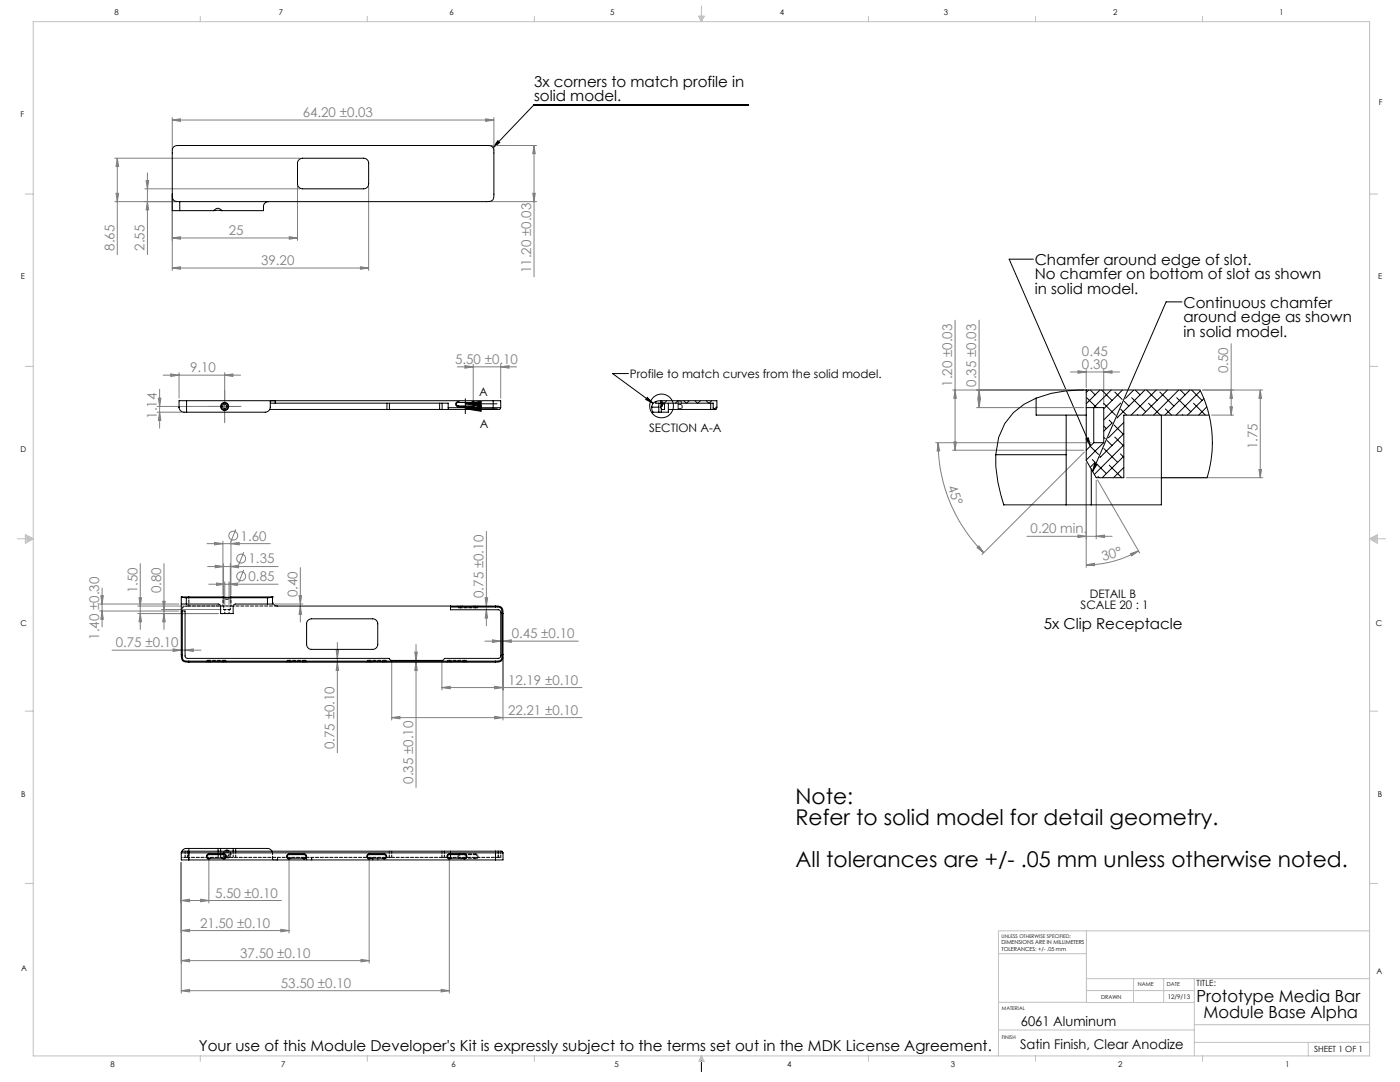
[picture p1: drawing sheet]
<svg xmlns="http://www.w3.org/2000/svg" width="559mm" height="432mm" viewBox="0 0 559 432" stroke-linecap="round" stroke-linejoin="round" font-family="sans-serif">
<g fill="none" stroke="#808080" stroke-width=".4">
<path d="M68.8 47.9l3.2-.5v1zM68.8 46.9v13.1M68.8 47.9h128.3M193.9 47.4l3.2 .5-3.2 .5zM195.2 58.1h19M197.1 46.9v13.1M213.1 58.1l.5 3.2h-.9zM213.1 58.1v52.4M45.8 63.1h73.9M46.3 77.2h1l-.5 3.3zM46.8 63.1l.5 3.4h-1zM46.8 63.1v38.5"/>
<path d="M57.8 75.4h61.9M58.3 72h1l-.5 3.4zM58.8 69v32.6M68.8 78.5v29.5M118.7 74.4v21.6M147.1 74.4v33.6M212.7 77.2h.9l-.5 3.3zM45.8 80.5h24.9M58.8 80.5l.5 3.2h-1zM68.8 95l3.2-.5v1zM68.8 95h49.9M115.5 94.5l3.2 .5-3.2 .5z"/>
<path d="M195.2 80.5h19M68.8 107l3.2-.5v1zM68.8 107h78.3M143.9 106.5l3.2 .5-3.2 .5zM381.2 127.8v51.9M390.8 127.8v34.9M491.4 137.2v28.5M63.2 158.9h1l-.5 3.3zM63.7 155.3v15.6M65.1 149.7h30.9M68.2 149.2l3.3 .5-3.3 .5zM71.5 148.7v10.2"/>
<path d="M89.7 149.7l3.3-.5v1zM89.7 148.7v12.5M182.5 146.4h23.7M185.6 145.9l3.3 .5-3.3 .5zM188.9 145.4v14.9M199.8 146.4l3.4-.5v1zM199.8 145.4v13.5M380.2 155.6h52.4M381.2 155.6l.5 3.4h-1zM390.3 159.3h1l-.5 3.4zM390.8 155.6l.5 3.4h-1zM427.2 148.4h19.7"/>
<path d="M430.2 148l3.4 .4-3.4 .5zM433.6 147.5v7.2M440.5 148.4l3.4-.4v.9zM440.5 147.5v14.1M480 155.6h24M491.4 155.6l.5 3.4h-1zM503 155.6l.5 3.4h-1zM503 155.6v35M62.7 164.5h9.8M62.7 162.2h26M63.7 164.5l.5 3.3h-1zM373.5 176.7h62.1"/>
<path d="M374.4 176.7l.6 3.3h-.9zM374.4 176.7a62.1 62.1 0 0 0 18.2 43.9M380.2 179.7h52.4M380.7 176.4h1l-.5 3.3zM389.8 162.7h42.8M483.6 165.7h8.8M490.9 162.3h1l-.5 3.4zM432.9 180.4l-41 40.9M433.6 184.7v41.7M437.6 191.7v23.4M438.1 191.5l16.8 29.2M449.6 190.6h54.4"/>
<path d="M502.5 187.4h1l-.5 3.2zM82.6 217h25.3M85.7 216.5l3.3 .5-3.3 .5zM89 215.9v21.4M92.2 217l3.3-.5v1zM92.2 215.9v21.4M94.1 211.2l-2 5.1M194.1 212.1v37.6M390 218.5l.7-.7 1.9 2.8zM409.9 214h34M430.2 213.5l3.4 .5-3.4 .5zM437.6 214l3.3-.5v1z"/>
<path d="M454.4 219.9a42 42 0 0 1-20.8 5.5M40.3 237.7h.9l-.5 3.4zM40.7 234.7v15.5M55.5 238.5h1l-.5 3.4zM56 224.9v26.3M64.9 240h1l-.5 3.2zM65.4 224.9v26.3M82.9 226.1h28.1M83.4 233.2h27.6M85.9 225.6l3.3 .5-3.3 .5zM86.4 232.7l3.3 .5-3.3 .4zM89.2 225.1v15.7"/>
<path d="M89.7 232.2v10.1M91.4 233.2l3.3-.5v.9zM91.4 232.2v10.1M91.9 226.1l3.3-.5v1zM91.9 225.1v15.7M97.3 220.4l-2.1 5.1M97.3 227.4l-2.1 5.1M119.4 237.7h1l-.5 3.4zM119.9 226.5v21.7M193.6 238.5h1l-.5 3.4zM433.6 225.4l3.2-.6 .1 1zM451.3 220.9l3.1-1-2.7 1.9z"/>
<path d="M39.8 243.8h31.6M39.8 241.1h31.6M40.7 243.8l.5 3.4h-.9zM44.7 259.5h35.5M55 244.9h32.1M55 241.9h33M56 244.9l.5 3.2h-1zM64.5 243.2h23.7M65.4 244.9l.5 3.2h-1zM69.1 259l3.3 .5-3.3 .5zM73.9 259.5l3.3-.5v1zM109.7 241.1h11.2"/>
<path d="M119.9 241.9l.5 3.2h-1zM134.2 259.5h.9l-.4 3.2zM134.7 256.4v44M166.1 257.2v57.1M193.5 255.9h37.3M194.1 243.3l.5 3.4h-1zM196.6 255.3l3.3 .6-3.3 .5zM200.8 255.9l3.3-.6v1.1zM134.7 264.3l.4 3.2h-.9zM156.4 263.6v23.8M165.6 260.2h.9l-.4 3.4zM166.1 264.3l.4 3.2h-.9z"/>
<path d="M176.4 274.4l3.3-.5v1zM176.4 263.6v11.8M176.4 274.4h55.9M197.4 273.9l3.4 .5-3.4 .5zM200.8 262.3v25.1M156.4 286.4l3.2-.5v1zM156.4 286.4h75.9M197.4 285.9l3.4 .5-3.4 .5zM72.4 359.4l3.3-.6v1.1zM72.4 344.2v52.1M72.4 359.4h40M80.1 358.8l3.3 .6-3.3 .5z"/>
<path d="M83.4 342.8v17.6M115.4 342.8v29.6M147.4 342.8v41.6M179.4 342.8v53.5M72.4 371.4l3.3-.5v1zM72.4 371.4h43M112.1 370.9l3.3 .5-3.3 .5zM72.4 383.4l3.3-.5v1zM72.4 395.4l3.3-.5v1zM72.4 383.4h75M72.4 395.4h107M144.1 382.9l3.3 .5-3.3 .5z"/>
<path d="M176.1 394.9l3.3 .5-3.3 .5z"/>
<circle cx="93.1" cy="213.8" r="1.78"/>
<circle cx="96.3" cy="230" r="1.77"/>
<circle cx="96.3" cy="222.9" r="1.77"/>
</g>
<g fill="none" stroke="#000" stroke-width=".4">
<path d="M198.7 56.2l.8 .7-2.7 2zM298.7 41.8h-85.6l-16.3 17.1M412.5 103.4h-9.7l32.5 74.6M471.8 120.5h-6.3l-29.4 67.6M250.9 149.1h-6.4l16.2 11.9M258.3 158.6l2.4 2.4-3-1.6zM185.7 161.1h12.7M185.7 163.1h12.7M185.7 161.1l6.4-1v2.1zM185.7 163.1l6.4-1v2zM433.5 175.2l.9-.5 .9 3.3zM437 184.9l.9 .4-1.8 2.8z"/>
<path d="M280 421.4v6.3"/>
<circle cx="264" cy="162" r="4.7"/>
</g>
<path d="M185.7 159.1v6" fill="none" stroke="#000" stroke-width=".4" stroke-dasharray="6.3 1.3 1.3 1.3 1.3 1.3"/>
<path d="M89.7 157.2v-1.5M84.7 162.2h-1.5M89.7 167.2v1.5M94.7 162.2h1.5" fill="none" stroke="#808000" stroke-width=".4" stroke-dasharray="15.2 1.3 1.3 1.3"/>
<path d="M89.7 157.2v10M84.7 162.2h10" fill="none" stroke="#808000" stroke-width=".4"/>
<g fill="none" stroke="#c0c0c0" stroke-width=".4">
<path d="M13.3 8.6h533.4v412.8h-533.4zM79.9 6.5v2.1M146.6 6.5v2.1M213.3 6.5v2.1M278.9 6.5h2.2l-1.1 2.1zM279.1 6.5l.9 2.1M279.6 6.5l.4 2.1M280 2.4v6.2M280.3 6.5l-.3 2.1M280.6 6.5l-.6 2.1M346.6 6.5v2.1M413.3 6.5v2.1"/>
<path d="M480 6.5v2.1M10.1 77.4h3.2M546.7 77.4h3.1M10.1 146.2h3.2M546.7 146.2h3.1M6.9 215h6.4M10.1 213.4l3.2 1.6-3.2 1.9zM10.1 213.8l3.2 1.2M10.1 214.4l3.2 .6M13.3 215l-3.2 1.2M13.3 215l-3.2 .5M546.7 215h6.3"/>
<path d="M546.7 215l3.1 .5M546.7 215l3.1 1.2M549.8 213.8l-3.1 1.2 3.1-1.6v3.5l-3.1-1.9M549.8 214.4l-3.1 .6M10.1 283.8h3.2M546.7 283.8h3.1M10.1 352.6h3.2M546.7 352.6h3.1M433.6 371.5v28.6h43M546.7 371.5h-148.2v49.9M398.5 380.6h35.1M398.5 400h35.1"/>
<path d="M433.6 390.6h113.1M433.6 395.3h43.1M452.4 390.6v9.5M464.5 390.6v9.5M476.7 390.6v30.8M398.5 411.1h78.2M476.7 416h70M476.7 408.9h70M522.2 416v5.4M79.9 421.4v2.1M146.6 421.4v2.1M213.3 421.4v2.1"/>
<path d="M280 421.4l1.1 2.2h-2.2zM280 421.4l.6 2.2M280 421.4l-.9 2.2M280 421.4l-.4 2.2M280 421.4l.3 2.2M346.6 421.4v2.1M413.3 421.4v2.1M480 421.4v2.1"/>
</g>
<g fill="#000">
<path d="M258.3 158.6l2.4 2.4-3-1.6z"/>
<path d="M198.7 56.2l.8 .7-2.7 2zM433.5 175.2l.9-.5 .9 3.3zM437 184.9l.9 .4-1.8 2.8z"/>
<path d="M185.7 161.1l6.4-1v2.1zM185.7 163.1l6.4-1v2z"/>
</g>
<g fill="#808080">
<path d="M199.8 146.4l3.4-.5v1zM185.6 145.9l3.3 .5-3.3 .5zM197.4 273.9l3.4 .5-3.4 .5zM176.4 274.4l3.3-.5v1zM197.4 285.9l3.4 .5-3.4 .5zM156.4 286.4l3.2-.5v1z"/>
<path d="M68.2 149.2l3.3 .5-3.3 .5zM89.7 149.7l3.3-.5v1zM68.8 47.9l3.2-.5v1zM193.9 47.4l3.2 .5-3.2 .5zM68.8 95l3.2-.5v1zM115.5 94.5l3.2 .5-3.2 .5zM68.8 107l3.2-.5v1zM143.9 106.5l3.2 .5-3.2 .5zM85.9 225.6l3.3 .5-3.3 .5zM91.9 226.1l3.3-.5v1zM86.4 232.7l3.3 .5-3.3 .4zM91.4 233.2l3.3-.5v.9zM69.1 259l3.3 .5-3.3 .5zM73.9 259.5l3.3-.5v1zM85.7 216.5l3.3 .5-3.3 .5zM92.2 217l3.3-.5v1zM196.6 255.3l3.3 .6-3.3 .5zM200.8 255.9l3.3-.6v1.1zM72.4 359.4l3.3-.6v1.1zM80.1 358.8l3.3 .6-3.3 .5zM72.4 371.4l3.3-.5v1zM112.1 370.9l3.3 .5-3.3 .5zM72.4 383.4l3.3-.5v1zM144.1 382.9l3.3 .5-3.3 .5zM72.4 395.4l3.3-.5v1zM176.1 394.9l3.3 .5-3.3 .5zM430.2 148l3.4 .4-3.4 .5zM440.5 148.4l3.4-.4v.9zM430.2 213.5l3.4 .5-3.4 .5zM437.6 214l3.3-.5v1z"/>
<path d="M433.6 225.4l3.2-.6 .1 1zM451.3 220.9l3.1-1-2.7 1.9z"/>
<path d="M63.7 164.5l.5 3.3h-1zM63.2 158.9h1l-.5 3.3zM58.8 80.5l.5 3.2h-1zM58.3 72h1l-.5 3.4zM46.3 77.2h1l-.5 3.3zM46.8 63.1l.5 3.4h-1zM65.4 244.9l.5 3.2h-1zM64.9 240h1l-.5 3.2zM56 244.9l.5 3.2h-1zM55.5 238.5h1l-.5 3.4zM40.7 243.8l.5 3.4h-.9zM40.3 237.7h.9l-.5 3.4zM502.5 187.4h1l-.5 3.2zM503 155.6l.5 3.4h-1z"/>
<path d="M194.1 243.3l.5 3.4h-1zM193.6 238.5h1l-.5 3.4zM119.9 241.9l.5 3.2h-1zM119.4 237.7h1l-.5 3.4z"/>
<path d="M213.1 58.1l.5 3.2h-.9zM212.7 77.2h.9l-.5 3.3zM134.2 259.5h.9l-.4 3.2zM134.7 264.3l.4 3.2h-.9zM165.6 260.2h.9l-.4 3.4zM166.1 264.3l.4 3.2h-.9zM390.8 155.6l.5 3.4h-1zM390.3 159.3h1l-.5 3.4zM381.2 155.6l.5 3.4h-1zM380.7 176.4h1l-.5 3.3zM491.4 155.6l.5 3.4h-1zM490.9 162.3h1l-.5 3.4z"/>
<path d="M374.4 176.7l.6 3.3h-.9zM390 218.5l.7-.7 1.9 2.8z"/>
</g>
<g fill="none" stroke="#000" stroke-width=".4">
<path d="M68.8 77.5a2.36 2.36 0 0 0 .5 2.4 2.36 2.36 0 0 0 2.5 .6M68.8 77.5v-16.4a2.37 2.37 0 0 1 .5-2.5 2.37 2.37 0 0 1 2.5-.5h122.3a2.37 2.37 0 0 1 2.5 .5 2.37 2.37 0 0 1 .5 2.5v16.4a2.37 2.37 0 0 1-.5 2.4 2.37 2.37 0 0 1-2.5 .6h-122.3M68.8 77.5v6.6M119.3 63.7l1.5-.6h24.3a1.99 1.99 0 0 1 2 2.1v8.1a1.99 1.99 0 0 1-2 2.1h-24.3a2.05 2.05 0 0 1-2.1-2.1v-8.1zM68.8 84.1h.1M68.8 84.1h3M71.8 80.5v3.6M71.8 84.1h13.6M88.5 84l-3.1 .1M88.5 84l-.1-.2a1.79 1.79 0 0 0-3 .3M107.1 80.5a1.98 1.98 0 0 0-1.9 1.9v1.7h-16.7M74.5 159.9h-3v.3a4.8 4.8 0 0 0 .6 3.8l1.3 .5h32.5a2.05 2.05 0 0 0 2-2l.1-2.5 1.9-.1v1"/>
<path d="M74.5 159.9v4.6M74.5 159.9h122.4M196.9 159.9h2.9v2.8M196.9 159.9v3.5M263.8 159.9l-2 .3M263.8 159.9h22.3v2.8l-.4 .7h-1M263.8 159.9v.7M263.9 159.9l1.4 1.4M266.1 159.9l-1.7 1.6M270.6 159.9l-1 1M272.9 159.9l1 1M275.1 159.9l-1 1"/>
<path d="M277.4 159.9l1 1M279.6 159.9l-1 1M281.9 159.9l1 1M284.1 159.9l-1 1M413.6 158.9v6.8h20M413.6 158.9a24.4 24.4 0 0 0-16.2 22.6M433.6 155.6h45.4l1.9 4.5 1.2 3.8 1 4.2 .7 4.9v7.4l-.8 5.5-1.2 4.7h-18.3M433.6 155.6a58.2 58.2 0 0 0-20 3.3M433.6 155.6v7.1M433.7 158.7l4 4M434.6 155.6l-1 1M435.2 155.6l1.9 2"/>
<path d="M439 155.6l-5.4 5.5M439.7 155.6l4.2 4.2M443.5 155.6l-6.9 7.1v14M445 156.5l2.9 2.9M448 155.6l-7.5 7.5M451.7 158.7l5.6 5.6M452.5 155.6l-3.3 3.4M453.1 155.6l2 2M457 155.6l-11.2 11.2M457.7 155.6l4.1 4.2M461.5 155.6l-10 10.1M463 156.5l5.6 5.6"/>
<path d="M466 155.6l-10 10.1M469.7 158.7l5.6 5.6M470.5 155.6l-10 10.1M471.1 155.6l1.9 2M474.9 155.6l-9.9 10.1M475.6 155.6l4.2 4.2M479.1 156l-9.7 9.7M480.5 159.1l-6.5 6.6M71.5 162.5v.2M107.6 163.4h46.8M107.9 160.9h2M109.9 160.9h69v2.5"/>
<path d="M154.4 163.4h1M154.4 160.9v2.5M155.4 163.4h20.1M155.4 160.9v2.5M175.5 163.4h1M175.5 160.9v2.5M176.5 163.4h20.4M176.5 160.9v2.5M178.9 162.7h20.9M182.8 162v.3M182.8 162.3h6.1M182.8 162h6.1"/>
<path d="M183.6 160.6a.83 .83 0 0 0-1.2 .2 .83 .83 0 0 0 .2 1.2h.2M183.6 160.6a1 1 0 0 0-1.7 .3 1 1 0 0 0 .9 1.4M183.6 160.6h4.5M188.1 160.6a1 1 0 0 1 1.7 .3 1 1 0 0 1-.9 1.4M188.1 160.6a.83 .83 0 0 1 1.2 .2 .83 .83 0 0 1-.2 1.2h-.2M188.9 162v.3M199.8 162.7l-.3 .7h-2.6M260.1 162.5l.4 2M260.1 162.5h2.9M260.5 164.5h.1M260.5 164.5h2.5M261.8 160.2v.7h2"/>
<path d="M261.8 160.2l-1.3 1.1-.4 1.2M263 162.5v2M263 164.5h.9M263 160.9v1.6M263.8 160.6v1.7M263.8 160.6h.6v1.4h-.3M263.8 162.3l.4 1.1h1.1v-2.5h19.4v2.5M263.9 163.1v1.4M264.1 160.6v1.4M264.1 162l-.3 .3M266.8 160.9v3.6h-2.9M266.8 163.4h16.9"/>
<path d="M283.7 163.4h1M283.7 160.9v2.5M284.7 162.7l.7 .7M286.1 162.3l-1.1 1.1M425.6 165.7v15.8M433.6 162.7v17M433.6 162.7h6.9v14h-3.9M435.2 178.1l3.3 3.3M436.6 176.7l-3 3M440.5 176.7l-6.9 6.9M440.5 160.9l4.7 4.8M440.5 170l1.1 1.1"/>
<path d="M440.5 174.5l.7 .6M440.6 179l5.5 5.5M441.9 175.9l2 1.9M442.7 167.7l1.2 1.1M443.9 168.8l-3.4 3.3M444.6 169.6l3.7 3.7M445 174.4l3.6 3.6M446 166.4l.1 .1M447.3 163.3l2.4 2.4M447.3 160.9l-6.8 6.7M448.6 168.6l-6.2 6.1M448.6 173.1l-9.6 9.5"/>
<path d="M448.6 177.6l-11.8 11.7M448.7 160.2l1.9 1.9M454 165.5l.2 .2M458.4 160.9l4.8 4.8M463.5 165.7v35.8h-27.9M465.2 163.2l2.4 2.5M471.9 165.5l.2 .2M476.4 160.9l4.7 4.8M481.7 162.4l-3.3 3.3M482.6 165.7h-34v24.9h-11l-4-6.9v-4M397.4 181.5a57.9 57.9 0 0 0 3.2 20h25M397.4 181.5h28.2"/>
<path d="M425.6 181.5v20M435.6 187.2v14.3M436 183.4l1.1 1.1-1.9 2M437.9 185.3l3.7 3.7M438.3 190.1l.4 .5M439.2 182.1l.1 .2M442.7 185.6l5 5M447.2 181.2l1.4 1.3M448.6 182.1l-8.7 8.5M448.6 186.5l-4.1 4.1M425.6 201.5h10M72.4 238.2l2 .3"/>
<path d="M72.4 238.2v23.1M72.4 238.2h3M74.4 238.5h32.4M74.4 238.5v2.6M75.4 238.2h33.4M75.4 238.2v.3M106.8 238.5v2.6M108.8 238.2l-2 .3M108.8 238.2h.1M108.8 238.2v2.9h-2M108.8 239.9a2.05 2.05 0 0 0 2 2h87M72.4 241.1h2"/>
<path d="M72.8 243.8v17.5M74.4 241.1h13.1l.6 .8v3h5v-2.9l.6-.9h13.1M122.9 247.5l1.5-.6h24.4a2.05 2.05 0 0 1 2 2.1v8.1a2.05 2.05 0 0 1-2 2.1h-24.4a1.99 1.99 0 0 1-2-2.1v-8.1zM179.8 241.9v1.4h19.1l.8 .5 .2 18-.3 .7-.5 .2h-21.7l-.4 .6-.6 .3h-20l-.8-.4-.2-.5h-80.7l-.8-.8v-18.1h-1.5M179.8 242.3h18M197.8 242.3a2.02 2.02 0 0 1 2.1 .4 2.02 2.02 0 0 1 .5 2.2M197.8 241.9a2.36 2.36 0 0 1 2.4 .5 2.36 2.36 0 0 1 .6 2.5M197.8 241.9v.4M200.4 244.9h.4M200.4 244.9v16.4M200.8 244.9v16.4M72.4 261.3a2.36 2.36 0 0 0 .5 2.4 2.36 2.36 0 0 0 2.5 .6"/>
<path d="M72.4 261.3h.4M72.8 261.3l.4 2.1 2.2 .4M75.4 263.8v.5M75.4 263.8h122.4M75.4 264.3h122.4M197.8 263.8v.5M200.4 261.3a1.99 1.99 0 0 1-.5 2.1 1.99 1.99 0 0 1-2.1 .4M200.4 261.3h.4M200.8 261.3a2.36 2.36 0 0 1-.6 2.4 2.36 2.36 0 0 1-2.4 .6M75.4 339.7h-2.6l-.4 .7M75.4 339.7v3.5M75.4 339.7h122.4"/>
<path d="M87.1 338.6h1M87.1 338.6h-12.7a2.05 2.05 0 0 0-2 1.7M87.1 338.6v1.1M88.1 338.6v1.1M88.1 338.6h5M93.1 338.6h1M93.1 338.6v1.1M94.1 338.6h12.7l1.1 .3 .6 .8M94.1 338.6v1.1M197.8 339.7h2.6l.4 .7M197.8 339.7v3.5M72.4 340.4v2.8h3"/>
<path d="M72.4 340.4h128.4M75.4 343.2h122.4M83.4 340.8a.99 .99 0 0 0-1 1.4 .99 .99 0 0 0 1.7 .3M83.4 341.1a.72 .72 0 0 0-.7 .8 .72 .72 0 0 0 .9 .6h.5M83.4 340.8v.3M83.4 340.8h6M83.4 341.1h6M84.1 342.5h4.6M89.4 341.1a.76 .76 0 0 1 .6 1 .76 .76 0 0 1-1.1 .4h-.2M89.4 340.8a.99 .99 0 0 1 .9 1.4 .99 .99 0 0 1-1.6 .3M89.4 340.8v.3M115.4 340.8a.99 .99 0 0 0-1 1.4 .99 .99 0 0 0 1.7 .3"/>
<path d="M115.4 341.1a.72 .72 0 0 0-.7 .8 .72 .72 0 0 0 .9 .6h.5M115.4 340.8v.3M115.4 340.8h6M115.4 341.1h6M116.1 342.5h4.5M121.4 341.1a.76 .76 0 0 1 .6 1 .76 .76 0 0 1-1.1 .4h-.3M121.4 340.8a.99 .99 0 0 1 .9 1.4 .99 .99 0 0 1-1.7 .3M121.4 340.8v.3M147.4 340.8a1 1 0 0 0-.9 1.4 1 1 0 0 0 1.6 .3M147.4 341.1a.72 .72 0 0 0-.7 .8 .72 .72 0 0 0 .9 .6h.5M147.4 340.8v.3M147.4 340.8h6"/>
<path d="M147.4 341.1h6M148.1 342.5h4.5M153.4 341.1a.76 .76 0 0 1 .6 1 .76 .76 0 0 1-1.1 .4h-.3M153.4 340.8a1 1 0 0 1 .9 1.4 1 1 0 0 1-1.7 .3M153.4 340.8v.3M179.4 340.8a1 1 0 0 0-1 1.4 1 1 0 0 0 1.7 .3M179.4 341.1a.72 .72 0 0 0-.7 .8 .72 .72 0 0 0 .9 .6h.5M179.4 340.8v.3M179.4 340.8h5.9M179.4 341.1h5.9M180.1 342.5h4.5M185.3 341.1a.76 .76 0 0 1 .7 1 .76 .76 0 0 1-1.1 .4h-.3"/>
<path d="M185.3 340.8a1 1 0 0 1 1 1.4 1 1 0 0 1-1.7 .3M185.3 340.8v.3M200.8 340.4v2.8h-3"/>
<circle cx="89.7" cy="162.2" r="1.59"/>
<circle cx="89.7" cy="162.2" r="1.34"/>
<circle cx="89.7" cy="162.2" r=".85"/>
</g>
<g fill="none" stroke="#000" stroke-width=".4" stroke-dasharray="1.3 .6">
<path d="M89 238.2v.1M92.2 238.3l-.1-.1M75.4 241.8a2.39 2.39 0 0 0-3 3M182.8 241.8l.3 .3M183.1 242.1v.4M183.8 241.8v.3M183.8 242.5v-.4M189.8 241.8v.3M189.8 242.5v-.4M190.5 242.1l.3-.3M190.5 242.5v-.4M82.7 263.5v.4"/>
<path d="M82.7 263.9l-.3 .3M83.4 264.2v-.3M83.4 263.5v.4M89.4 264.2v-.3M89.4 263.5v.4M90.1 263.9v-.4M90.4 264.2l-.3-.3M114.7 263.5v.4M114.7 263.9l-.3 .3M115.4 264.2v-.3M115.4 263.5v.4M121.4 264.2v-.3"/>
<path d="M121.4 263.5v.4M122.1 263.9v-.4M122.4 264.2l-.3-.3M146.7 263.5v.4M146.7 263.9l-.3 .3M147.4 264.2v-.3M147.4 263.5v.4M153.4 264.2v-.3M153.4 263.5v.4M154.1 263.9v-.4M154.4 264.2l-.3-.3M178.7 263.5v.4"/>
<path d="M178.7 263.9l-.3 .3M179.4 264.2v-.3M179.4 263.5v.4M185.4 264.2v-.3M185.4 263.5v.4M186.1 263.9v-.4M186.4 264.2l-.3-.3M72.4 340.2v.4M183.8 340.8v.3M189.8 340.8v.3"/>
</g>
<path d="M75.4 238.2v3.6M89 238.3v3.5M89 238.3l.2 .2a1.82 1.82 0 0 0 3-.2M89.2 241.8v1.4M91.9 243.2v-1.4M92.2 241.8v-3.5" fill="none" stroke="#000" stroke-width=".4" stroke-dasharray="1.3 .6" stroke-dashoffset=".7"/>
<path d="M89.7 243.2v1.6M90.6 241.8h-1.6M91.4 244.8v-1.6M92.2 241.8h-1.6M73.9 342.2h-1.5M108.8 340.6v1.6" fill="none" stroke="#000" stroke-width=".4" stroke-dasharray="1.3 .6" stroke-dashoffset=".8"/>
<path d="M89.2 243.2h2.7M89.2 340.9a1.35 1.35 0 0 1 1.9-1.3 1.35 1.35 0 0 1 .4 2.3 1.35 1.35 0 0 1-2.2-.7l-.1-.3M197.8 343.2v-2.8" fill="none" stroke="#000" stroke-width=".4" stroke-dasharray="1.3 .6" stroke-dashoffset=".2"/>
<g fill="none" stroke="#000" stroke-width=".4" stroke-dasharray="1.3 .6" stroke-dashoffset=".3">
<path d="M183.1 242.1h.7M183.1 242.5h.7M189.8 242.1h.7M189.8 242.5h.7M83.4 263.9h-.7M83.4 263.5h-.7M90.1 263.9h-.7M90.1 263.5h-.7M115.4 263.9h-.7M115.4 263.5h-.7M122.1 263.9h-.7M122.1 263.5h-.7"/>
<path d="M147.4 263.9h-.7M147.4 263.5h-.7M154.1 263.9h-.7M154.1 263.5h-.7M179.4 263.9h-.7M179.4 263.5h-.7M186.1 263.9h-.7M186.1 263.5h-.7M73.9 339.7v2.5M75.4 338.6v4.6M88.1 339.7v2.5M94.1 339.7v2.5"/>
<path d="M176.4 339.7v2.5M177.4 339.7v2.5M179.8 339.7v2.5M197.8 339.7v.7M198.9 339.7v2.5M74.9 342.2v-2.5M87.1 342.2v-2.5M93.1 342.2v-2.5M108.8 342.2v.6M155.4 342.2v-2.5M156.4 342.2v-2.5M185.4 341.1h4.4"/>
<path d="M189.8 340.8h-4.4M198.9 342.2v-2.5M199.9 342.2v-2.5"/>
</g>
<g fill="none" stroke="#000" stroke-width=".4" stroke-dasharray="1.3 .6" stroke-dashoffset=".4">
<path d="M184.5 241.8l-.7 .3M189.8 242.1l-.7-.3M83.4 263.9l.7 .3M88.7 264.2l.7-.3M115.4 263.9l.7 .3M120.7 264.2l.7-.3M147.4 263.9l.7 .3M152.7 264.2l.7-.3M179.4 263.9l.7 .3M184.7 264.2l.7-.3M90.6 339.3a1.6 1.6 0 0 0-1.5 2.2 1.6 1.6 0 0 0 2.7 .4 1.6 1.6 0 0 0-.8-2.6h-.4M155.4 342.2h-80.5"/>
<path d="M189.8 342.5h-4.4M198.9 342.2h-21.5"/>
</g>
<g fill="none" stroke="#000" stroke-width=".4" stroke-dasharray="1.3 .6" stroke-dashoffset=".5">
<path d="M75.4 241.8h13.6M183.8 242.5h6M183.8 242.1h6M89.4 263.9h-6M89.4 263.5h-6M121.4 263.9h-6M121.4 263.5h-6M153.4 263.9h-6M153.4 263.5h-6M185.4 263.9h-6M185.4 263.5h-6M108.6 339.7l.2 .9"/>
<path d="M73.9 342.2h1M108.8 342.8l.4 .3 1.6 .1M110.8 343.2v-1M122.4 343.2v-1M124.4 343.2v-1M148.8 343.2v-1M150.8 343.2v-1M155.4 342.2h1M176.4 342.2h1M183.8 342.5a.7 .7 0 0 1-.7-.7 .7 .7 0 0 1 .7-.7M189.8 341.1a.7 .7 0 0 1 .7 .7 .7 .7 0 0 1-.7 .7M198.9 342.2h1"/>
</g>
<path d="M92.2 241.8h18.6M90.6 341.7a.85 .85 0 0 0 .8-1.2 .85 .85 0 0 0-1.4-.2 .85 .85 0 0 0 .3 1.4h.3" fill="none" stroke="#000" stroke-width=".4" stroke-dasharray="1.3 .6" stroke-dashoffset="-.1"/>
<path d="M176.4 342.2h-20" fill="none" stroke="#000" stroke-width=".4" stroke-dasharray="1.3 .6" stroke-dashoffset=".1"/>
<path d="M183.8 340.8a1 1 0 0 0-.9 1.3 1 1 0 0 0 1.6 .4M189.1 342.5a1 1 0 0 0 1.6-.4 1 1 0 0 0-.9-1.3" fill="none" stroke="#000" stroke-width=".4" stroke-dasharray="1.3 .6" stroke-dashoffset=".6"/>
<g font-size="8.7">
<text x="317.5" y="320.8">Note:</text>
<text x="317.5" y="329.2">Refer to solid model for detail geometry.</text>
<text x="317.5" y="346.1">All tolerances are +/- .05 mm unless otherwise noted.</text>
</g>
<g font-size="6.7">
<text x="477.6" y="399.9">Prototype Media Bar</text>
<text x="480.3" y="406.2">Module Base Alpha</text>
</g>
<g font-size="6">
<text x="213.2" y="34.6">3x corners to match profile in</text>
<text x="213.2" y="40.4">solid model.</text>
<text x="413" y="105.7">Chamfer around edge of slot.</text>
<text x="413" y="111.5">No chamfer on bottom of slot as shown</text>
<text x="413" y="117.4">in solid model.</text>
<text x="472.4" y="122.7">Continuous chamfer</text>
<text x="472.4" y="128.6">around edge as shown</text>
<text x="472.4" y="134.4">in solid model.</text>
<text x="416.6" y="250.9">5x Clip Receptacle</text>
<text x="79.4" y="419.3">Your use of this Module Developer's Kit is expressly subject to the terms set out in the MDK License Agreement.</text>
</g>
<g font-size="5.3" fill="#808080">
<text x="120.8" y="46.7">64.20 ±0.03</text>
<text x="91.4" y="93.8">25</text>
<text x="45.7" y="100.1" transform="rotate(-90 45.7 100.1)">8.65</text>
<text x="57.7" y="100.1" transform="rotate(-90 57.7 100.1)">2.55</text>
<text x="104.2" y="105.8">39.20</text>
<text x="212" y="109" transform="rotate(-90 212 109)">11.20 ±0.03</text>
<text x="431.8" y="142.1">0.45</text>
<text x="75.9" y="148.5">9.10</text>
<text x="181.7" y="145.2">5.50 ±0.10</text>
<text x="431.8" y="147.3">0.30</text>
<text x="490.3" y="148.9" transform="rotate(-90 490.3 148.9)">0.50</text>
<text x="380.1" y="154.3" transform="rotate(-90 380.1 154.3)">1.20 ±0.03</text>
<text x="389.7" y="154.3" transform="rotate(-90 389.7 154.3)">0.35 ±0.03</text>
<text x="62.6" y="167.1" transform="rotate(-90 62.6 167.1)">1.14</text>
<text x="501.9" y="179.3" transform="rotate(-90 501.9 179.3)">1.75</text>
<text x="378.1" y="194.4" transform="rotate(69 378.1 194.4)">45°</text>
<text x="96.1" y="215.7">1.60</text>
<text x="411.4" y="212.9">0.20 min.</text>
<text x="99.2" y="224.8">1.35</text>
<text x="440.3" y="223.9" transform="rotate(-15 440.3 223.9)">30°</text>
<text x="99.2" y="231.9">0.85</text>
<text x="54.9" y="236.7" transform="rotate(-90 54.9 236.7)">1.50</text>
<text x="64.3" y="236.7" transform="rotate(-90 64.3 236.7)">0.80</text>
<text x="118.7" y="238.3" transform="rotate(-90 118.7 238.3)">0.40</text>
<text x="193" y="238.6" transform="rotate(-90 193 238.6)">0.75 ±0.10</text>
<text x="39.6" y="255.3" transform="rotate(-90 39.6 255.3)">1.40 ±0.30</text>
<text x="204.2" y="254.7">0.45 ±0.10</text>
<text x="46.2" y="258.3">0.75 ±0.10</text>
<text x="202.8" y="273.2">12.19 ±0.10</text>
<text x="202.8" y="285.2">22.21 ±0.10</text>
<text x="133.5" y="298.9" transform="rotate(-90 133.5 298.9)">0.75 ±0.10</text>
<text x="164.9" y="312.7" transform="rotate(-90 164.9 312.7)">0.35 ±0.10</text>
<text x="85.8" y="358.2">5.50 ±0.10</text>
<text x="79.9" y="370.2">21.50 ±0.10</text>
<text x="95.9" y="382.2">37.50 ±0.10</text>
<text x="112.1" y="394.2">53.50 ±0.10</text>
</g>
<g font-size="5.3">
<text x="407.5" y="409.4">6061 Aluminum</text>
<text x="407.2" y="418.7">Satin Finish, Clear Anodize</text>
</g>
<g font-size="4.7">
<text x="251.4" y="150.8">Profile to match curves from the solid model.</text>
<text x="191.3" y="157.9">A</text>
<text x="270.1" y="163.3">B</text>
<text x="191.6" y="170.7">A</text>
<text x="259.1" y="172.6">SECTION A-A</text>
<text x="435" y="238.7">DETAIL B</text>
<text x="431.3" y="243.2">SCALE 20 : 1</text>
</g>
<g font-size="3.4">
<text x="477.6" y="393.6">TITLE:</text>
<text x="524.5" y="419.8">SHEET 1 OF 1</text>
</g>
<g font-size="3.2">
<text x="45.7" y="6.1">8</text>
<text x="111.3" y="6.1">7</text>
<text x="179.5" y="6.1">6</text>
<text x="243.5" y="6.1">5</text>
<text x="311.3" y="6">4</text>
<text x="376.8" y="6.1">3</text>
<text x="444.3" y="6.1">2</text>
<text x="510.7" y="6">1</text>
<text x="550.3" y="41.8">F</text>
<text x="8.2" y="46.6">F</text>
<text x="8.4" y="111.5">E</text>
<text x="550.1" y="111.2">E</text>
<text x="8.2" y="180.2">D</text>
<text x="549.6" y="180.4">D</text>
<text x="8.2" y="249.7">C</text>
<text x="549.2" y="249.9">C</text>
<text x="8.4" y="318">B</text>
<text x="550" y="318.2">B</text>
<text x="8.4" y="387.6">A</text>
<text x="549.4" y="388.7">A</text>
<text x="44.1" y="425.8">8</text>
<text x="112.2" y="425.8">7</text>
<text x="180.2" y="425.8">6</text>
<text x="245.3" y="425.7">5</text>
<text x="314.1" y="425.7">4</text>
<text x="379.5" y="425.8">3</text>
<text x="446.4" y="425.8">2</text>
<text x="513.1" y="425.8">1</text>
</g>
<text font-size="2.5" x="466.1" y="398.6">12/9/13</text>
<g font-size="2.2">
<text x="399.7" y="376.8">DIMENSIONS ARE IN MILLIMETERS</text>
<text x="399.7" y="379.4">TOLERANCES: +/- .05 mm</text>
<text x="454.1" y="393.6">NAME</text>
<text x="465.8" y="393.6">DATE</text>
<text x="439.5" y="398.6">DRAWN</text>
</g>
<g font-size="2">
<text x="399.7" y="374.2">UNLESS OTHERWISE SPECIFIED:</text>
<text x="399.9" y="403.2">MATERIAL</text>
<text x="399.8" y="414.7">FINISH</text>
</g>
</svg>
